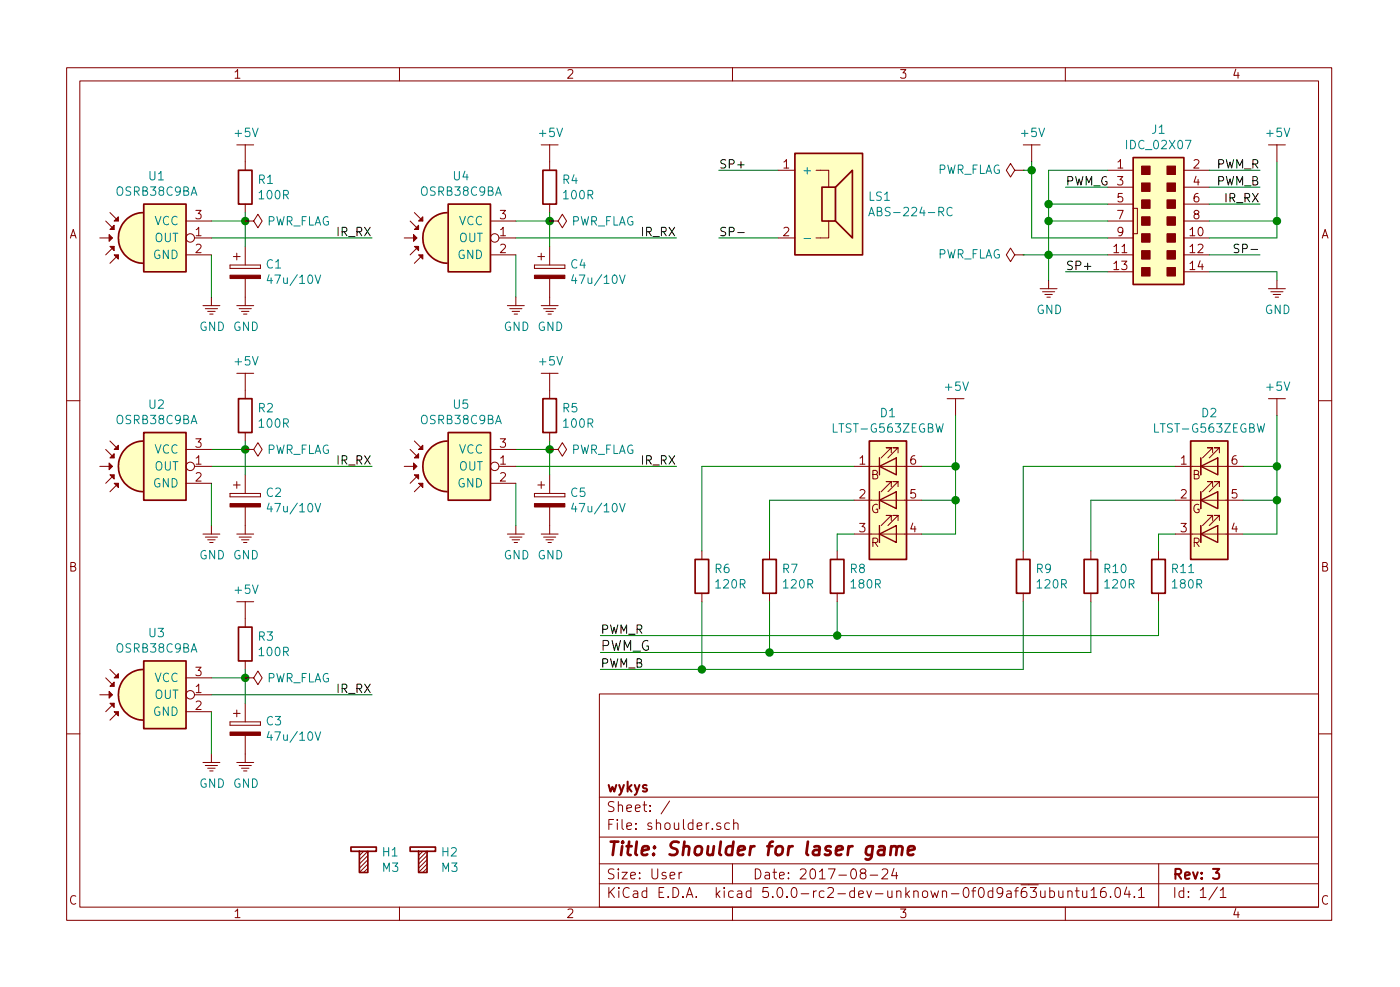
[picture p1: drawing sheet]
<svg xmlns="http://www.w3.org/2000/svg" width="210mm" height="148mm" viewBox="0 0 210 148" stroke-linecap="round" stroke-linejoin="round" font-family="sans-serif">
<g fill="none" stroke="#840000" stroke-width=".15">
<path d="M10 10.2h190v128h-190zM12 12.1h186v124.1h-186zM60 10.2v1.9M110 10.2v1.9M160 10.2v1.9M15 35.7h1.9M15.9 33.2l1.2 1.3M16.5 31.9l1.3 1.3M17.1 37l-1.2 1.3M17.8 38.3l-1.3 1.2M27.9 38.3h3.8M27.9 33.2h3.8"/>
<path d="M29.2 35.7h2.5M34.5 39.8v.5zM34.5 39.8h4.6zM35.1 38.5h1M35.6 38v1M35.6 21.8h2.5M36.8 33.2h1.3l.6-1 .7 1-.7 1-.6-1M36.8 33.2h.1M36.8 21.8v3.8M36.8 30.6v1.3M36.8 37v2.8M39.1 39.8v.5z"/>
<path d="M60.7 35.7h1.9M61.6 33.2l1.3 1.3M62.2 31.9l1.3 1.3M62.9 37l-1.3 1.3M63.5 38.3l-1.3 1.2M73.7 38.3h3.8M73.7 33.2h3.8M74.9 35.7h2.6M80.3 39.8v.5zM80.3 39.8h4.5zM80.8 38.5h1M81.3 21.8h2.5"/>
<path d="M81.3 38v1M82.5 33.2h1.3l.7-1 .6 1-.6 1-.7-1M82.5 33.2h.1M82.5 21.8v3.8M82.5 30.6v1.3M82.5 37v2.8M84.8 39.8v.5zM116.8 25.6h2.6M116.8 35.7h2.6M122.6 25.6h1.9v2.5M124.5 33.2v2.5h-1.9M152.4 38.3l-.6-1.1-.7 1.1 .7 1 .6-1h1.3"/>
<path d="M152.4 25.6l-.6-1.1-.7 1.1 .7 1 .6-1h1.3M153.7 38.3h.1M153.7 25.6h.1M153.7 21.8h2.5M154.9 21.8v2.5M166.4 25.6h3.8M166.4 35.7h3.8M166.4 38.3h3.8M166.4 28.1h3.8M166.4 30.6h3.8M166.4 33.2h3.8M170.2 31.3h.6v3.8h-.6"/>
<path d="M177.8 25.6h3.8M177.8 35.7h3.8M177.8 38.3h3.8M177.8 28.1h3.8M177.8 30.6h3.8M177.8 33.2h3.8M190.5 21.8h2.5M191.8 21.8v2.5M30.5 45.9h2.5M30.8 46.3h1.9M31.2 46.7h1.1M31.5 47.2h.5"/>
<path d="M31.7 44.6v1.3M34.5 40.3h4.6zM35.6 45.9h2.5M35.6 56h2.5M35.9 46.3h1.8M36.3 46.7h1.1M36.6 47.2h.5M36.8 41.8v4.1M36.8 56v3.9M76.2 45.9h2.5M76.6 46.3h1.8M76.9 46.7h1.1"/>
<path d="M77.2 47.2h.5M77.5 44.6v1.3M80.3 40.3h4.5zM81.3 45.9h2.5M81.3 56h2.5M81.6 46.3h1.9M82 46.7h1.1M82.3 47.2h.5M82.5 41.8v4.1M82.5 56v3.9M142.2 59.9h2.6M143.5 59.9v2.5"/>
<path d="M156.2 43.3h2.5M156.6 43.8h1.8M156.9 44.2h1.1M157.2 44.6h.5M157.5 42.1v1.2M166.4 40.8h3.8M177.8 40.8h3.8M190.5 59.9h2.5M190.5 43.3h2.5M190.9 43.8h1.8M191.2 44.2h1.1M191.5 44.6h.5"/>
<path d="M191.8 42.1v1.2M191.8 59.9v2.5M10 60.2h2M15 70h1.9M15.9 67.5l1.2 1.2M16.5 66.2l1.3 1.3M17.1 71.3l-1.2 1.3M17.8 72.6l-1.3 1.2M27.9 72.6h3.8M27.9 67.5h3.8M29.2 70h2.5M31.7 78.9v1.3"/>
<path d="M34.5 74.1v.5zM34.5 74.6h4.6zM34.5 74.1h4.6zM35.1 72.8h1M35.6 72.3v1M36.8 67.5h1.3l.6-1 .7 1-.7 1-.6-1M36.8 67.5h.1M36.8 64.9v1.3M36.8 71.3v2.8M36.8 76.1v4.1M39.1 74.1v.5zM60.7 70h1.9"/>
<path d="M61.6 67.5l1.3 1.2M62.2 66.2l1.3 1.3M62.9 71.3l-1.3 1.3M63.5 72.6l-1.3 1.2M73.7 72.6h3.8M73.7 67.5h3.8M74.9 70h2.6M77.5 78.9v1.3M80.3 74.1v.5zM80.3 74.6h4.5zM80.3 74.1h4.5zM80.8 72.8h1"/>
<path d="M81.3 72.3v1M82.5 67.5h1.3l.7-1 .6 1-.6 1-.7-1M82.5 67.5h.1M82.5 64.9v1.3M82.5 71.3v2.8M82.5 76.1v4.1M84.8 74.1v.5zM128.3 75.1h10.1M128.3 70h10.1M132.1 73.8v2.6M132.1 68.7v2.6M132.1 78.9v2.5"/>
<path d="M133.9 78.1v-.7h-.8h.8l-1.6 1.5M133.9 73.1v-.8h-.8h.8l-1.6 1.5M133.9 68v-.8h-.8h.8l-1.6 1.5M134.6 73.8v2.6zM134.6 73.8h.1M134.6 68.7v2.6zM134.6 68.7h.1M134.9 78.1v-.7h-.8h.8l-1.6 1.5M134.9 73.1v-.8h-.8h.8l-1.6 1.5M134.9 68v-.8h-.8h.8l-1.6 1.5M176.5 75.1h10.2M176.5 70h10.2"/>
<path d="M180.3 73.8v2.6M180.3 68.7v2.6M180.3 78.9v2.5M182.1 78.1v-.7h-.7h.7l-1.5 1.5M182.1 73.1v-.8h-.7h.7l-1.5 1.5M182.1 68v-.8h-.7h.7l-1.5 1.5M182.9 73.8v2.6zM182.9 73.8h.1M182.9 68.7v2.6zM182.9 68.7h.1M183.1 78.1v-.7h-.7h.7l-1.5 1.5M183.1 73.1v-.8h-.7h.7l-1.5 1.5"/>
<path d="M183.1 68v-.8h-.7h.7l-1.5 1.5M198 60.2h2M30.5 80.2h2.5M30.8 80.6h1.9M31.2 81h1.1M31.5 81.4h.5M35.6 80.2h2.5M35.6 90.3h2.5M35.9 80.6h1.8M36.3 81h1.1M36.6 81.4h.5M36.8 90.3v3.8"/>
<path d="M36.8 99.2v1.3M76.2 80.2h2.5M76.6 80.6h1.8M76.9 81h1.1M77.2 81.4h.5M81.3 80.2h2.5M81.6 80.6h1.9M82 81h1.1M82.3 81.4h.5M105.4 82.7v1.3M105.4 89.1v1.2M115.6 82.7v1.3"/>
<path d="M115.6 89.1v1.2M125.7 82.7v1.3M125.7 89.1v1.2M128.3 80.2h10.1M153.7 82.7v1.3M153.7 89.1v1.2M163.8 82.7v1.3M163.8 89.1v1.2M174 82.7v1.3M174 89.1v1.2M176.5 80.2h10.2M10 110.2h2"/>
<path d="M15 104.3h1.9M15.9 101.8l1.2 1.2M16.5 100.5l1.3 1.3M17.1 105.6l-1.2 1.2M17.8 106.8l-1.3 1.3M27.9 106.8h3.8M27.9 101.8h3.8M29.2 104.3h2.5M30.5 114.5h2.5M30.8 114.9h1.9M31.2 115.3h1.1M31.5 115.7h.5"/>
<path d="M31.7 113.2v1.3M34.5 108.4v.5zM34.5 108.9h4.6zM34.5 108.4h4.6zM35.1 107.1h1M35.6 106.6v1M35.6 114.5h2.5M35.9 114.9h1.8M36.3 115.3h1.1M36.6 115.7h.5M36.8 101.8h1.3l.6-1.1 .7 1.1-.7 1-.6-1M36.8 101.8h.1"/>
<path d="M36.8 105.6v2.8M36.8 110.4v4.1M39.1 108.4v.5zM90 104.2h108v32h-108zM90 119.7h108M198 110.2h2M54.6 127.8l-.6 .6M55.2 129.7l-1.2 1.3M55.2 129.1l-1.2 1.2M55.2 128.4l-1.2 1.3M55.2 127.8l-1.2 1.3M55.2 130.3l-.6 .7"/>
<path d="M60 136.2v2M63.5 127.8l-.6 .6M64.1 129.7l-1.2 1.3M64.1 129.1l-1.2 1.2M64.1 128.4l-1.2 1.3M64.1 127.8l-1.2 1.3M64.1 130.3l-.6 .7M90 132.7h108M90 129.7h108M90 125.7h108M100.6 120.3l-1.3 1.9M102 130.9v1"/>
<path d="M102.4 130.9l-.3 .1-.1 .2M108.2 123.6a.37 .37 0 0 0-.6 .1l.1 .3 .5 .1 .1 .1-.2 .3-.5-.1M109.6 123.6l-.5-.1-.3 .3 .1 .6 .2 .1 .5-.1M110 129.7v3M110 136.2v2M110.2 123.7l.1-.1a.37 .37 0 0 1 .5 .1v.8M110.2 123v1.5M129.5 131.1l-.2-.2-.1-.2a.48 .48 0 0 1 .7-.2l.1 .2-.1 .3-.6 .1a.48 .48 0 0 0 0 .7 .51 .51 0 0 0 .7 0 .48 .48 0 0 0-.2-.7M130.7 131.4h1.1M132.5 130.6l.2-.2h.3l.3 .2v.3v.2l-.9 .8h.9M134.3 130.4l-.4 1.1h.9M134.6 130.9v1"/>
<path d="M154.5 132.8h1.4M154.7 133.2h1l-.6 .6 .4 .1a.61 .61 0 0 1 .1 .7l-.2 .1h-.5l-.2-.1M156.3 133.7v.8a.39 .39 0 0 0 .6 .1M156.9 133.7v1M157.7 133.8l.4-.1 .3 .3-.1 .6-.2 .1h-.4M157.7 133.2v1.5M159 133.7v.8a.37 .37 0 0 0 .6 .1M159.6 133.7v1M160 136.2v2M160.4 133.9a.38 .38 0 0 1 .6 0v.8M160.4 133.7v1M161.5 133.7h.6"/>
<path d="M161.7 133.2v1.3l.2 .2h.2M162.6 133.7v1h.4l.2-.1M163.2 133.7v1M163.9 133.7l.4-.5v1.5M163.9 134.7h.8M166 133.2a.62 .62 0 0 0-.7 .7v.6a.48 .48 0 0 0 .8 .1v-.5l-.1-.2-.4-.1-.3 .3M166.8 134.6l.1 .1h-.1h-.1h.1M167.6 133.4a.37 .37 0 0 1 .3-.2 .37 .37 0 0 1 .3 .3l.1 .3a.72 .72 0 0 1-.4 .9h-.3a1.2 1.2 0 0 1 0-1.3zM169.2 133.2l-.3 1h.9M169.6 133.7v1M170.4 134.6v.1h-.1l.1-.1v.1M171 133.7l.4-.5v1.5"/>
<path d="M171 134.7h.9M174 129.7v6.5M182.8 133.2l-1.2 1.9M183.3 133.7l.4-.5v1.5M183.3 134.7h.8"/>
<circle cx="28.6" cy="35.7" r=".63"/>
<circle cx="74.3" cy="35.7" r=".63"/>
<circle cx="28.6" cy="70" r=".63"/>
<circle cx="74.3" cy="70" r=".63"/>
<circle cx="28.6" cy="104.3" r=".63"/>
</g>
<path d="M182.2 130.4h.9l-.5 .6 .4 .1 .1 .2-.1 .5-.2 .1h-.4l-.2-.1" fill="none" stroke="#840000" stroke-width=".3"/>
<path d="M132 127.1l.2-.1 .6 .1 .1 .2-.2 1.1M132.8 127.5l-.6 .1a.4 .4 0 0 0-.4 .3 .4 .4 0 0 0 .3 .5l.7-.1M133.8 127.2a.52 .52 0 0 1 .9 .1l-.1 1.1M133.9 127l-.2 1.4M134.7 127.3l.1-.2 .2-.1 .5 .1 .1 .2-.2 1.1M136.4 127.7l.9-.2v-.4l-.6-.1-.3 .3v1l.2 .1 .6-.1" fill="none" stroke="#840000" stroke-width=".41"/>
<path d="M110.8 34.9h1M186.1 36.7h-.5l-.2 .1-.1 .2 .1 .2 .6 .2 .1 .3-.3 .2h-.5" fill="none" stroke="#000" stroke-width=".15"/>
<g fill="none" stroke="#840000" stroke-width=".25">
<path d="M21.6 30.6h6.3v10.2h-6.3zM21.6 31.9a3.8 3.8 0 0 0-3.8 3.8 3.8 3.8 0 0 0 3.8 3.8M35.8 25.6h2v5h-2zM67.3 30.6h6.4v10.2h-6.4zM67.3 31.9a3.8 3.8 0 0 0-3.8 3.8 3.8 3.8 0 0 0 3.8 3.8M81.5 25.6h2.1v5h-2.1zM119.4 23h10.1v15.3h-10.1zM123.4 28.1h2.1v5.1h-2.1zM125.5 28.1l2.5-2.5v10.1l-2.5-2.5M170.2 23.7h7.6v19h-7.6zM35.8 59.9h2v5h-2zM81.5 59.9h2.1v5h-2.1z"/>
<path d="M21.6 64.9h6.3v10.2h-6.3zM21.6 66.2a3.8 3.8 0 0 0-3.8 3.8 3.8 3.8 0 0 0 3.8 3.8M67.3 64.9h6.4v10.2h-6.4zM67.3 66.2a3.8 3.8 0 0 0-3.8 3.8 3.8 3.8 0 0 0 3.8 3.8M130.6 66.2h5.5v17.8h-5.5zM178.8 66.2h5.6v17.8h-5.6zM21.6 99.2h6.3v10.2h-6.3zM35.8 94.1h2v5.1h-2zM104.4 84h2v5.1h-2zM114.6 84h2v5.1h-2zM124.7 84h2v5.1h-2zM152.7 84h2v5.1h-2z"/>
<path d="M162.8 84h2v5.1h-2zM173 84h2v5.1h-2zM21.6 100.5a3.8 3.8 0 0 0-3.8 3.8 3.8 3.8 0 0 0 3.8 3.8M52.7 127.2h3.8v.6h-1.3v3.2h-1.2v-3.2h-1.3zM54 127.8h1.2M61.6 127.2h3.8v.6h-1.3v3.2h-1.2v-3.2h-1.3zM62.9 127.8h1.2"/>
</g>
<g fill="#ffffc2" stroke="#ffffc2" stroke-width=".15">
<path d="M170.2 23.7h7.6v19h-7.6z"/>
<path d="M119.4 23h10.1v15.3h-10.1z"/>
<path d="M130.6 66.2h5.5v17.8h-5.5z"/>
<path d="M178.8 66.2h5.6v17.8h-5.6z"/>
<path d="M18.9 33a3.7 3.7 0 0 1 2.7-1.1v7.6a3.8 3.8 0 0 1-3.5-2.3 3.8 3.8 0 0 1 .8-4.2z"/>
<path d="M21.6 30.6h6.3v10.2h-6.3z"/>
<path d="M64.6 33a3.7 3.7 0 0 1 2.7-1.1v7.6a3.8 3.8 0 0 1-3.5-2.3 3.8 3.8 0 0 1 .8-4.2z"/>
<path d="M67.3 30.6h6.4v10.2h-6.4z"/>
<path d="M64.6 67.3a3.7 3.7 0 0 1 2.7-1.1v7.6a3.8 3.8 0 0 1-3.5-2.3 3.8 3.8 0 0 1 .8-4.2z"/>
<path d="M67.3 64.9h6.4v10.2h-6.4z"/>
<path d="M18.9 67.3a3.7 3.7 0 0 1 2.7-1.1v7.6a3.8 3.8 0 0 1-3.5-2.3 3.8 3.8 0 0 1 .8-4.2z"/>
<path d="M21.6 64.9h6.3v10.2h-6.3z"/>
<path d="M18.9 101.6a3.7 3.7 0 0 1 2.7-1.1v7.6a3.8 3.8 0 0 1-3.5-2.3 3.8 3.8 0 0 1 .8-4.2z"/>
<path d="M21.6 99.2h6.3v10.2h-6.3z"/>
</g>
<g fill="#840000" stroke="#840000" stroke-width=".15">
<path d="M171.4 40.2h1.3v1.2h-1.3z"/>
<path d="M171.4 37.6h1.3v1.3h-1.3z"/>
<path d="M171.4 35.1h1.3v1.3h-1.3z"/>
<path d="M171.4 32.5h1.3v1.3h-1.3z"/>
<path d="M171.4 30h1.3v1.3h-1.3z"/>
<path d="M171.4 27.5h1.3v1.2h-1.3z"/>
<path d="M171.4 24.9h1.3v1.3h-1.3z"/>
<path d="M175.3 40.2h1.2v1.2h-1.2z"/>
<path d="M175.3 37.6h1.2v1.3h-1.2z"/>
<path d="M175.3 35.1h1.2v1.3h-1.2z"/>
<path d="M175.3 32.5h1.2v1.3h-1.2z"/>
<path d="M175.3 30h1.2v1.3h-1.2z"/>
<path d="M175.3 27.5h1.2v1.2h-1.2z"/>
<path d="M175.3 24.9h1.2v1.3h-1.2z"/>
<path d="M34.5 41.3h4.6v.5h-4.6z"/>
<path d="M34.5 75.6h4.6v.5h-4.6z"/>
<path d="M34.5 109.9h4.6v.5h-4.6z"/>
<path d="M80.3 41.3h4.5v.5h-4.5z"/>
<path d="M80.3 75.6h4.5v.5h-4.5z"/>
<path d="M16.4 35.2l.5 .5-.5 .5z"/>
<path d="M16.5 37h.6v.6z"/>
<path d="M16.5 34.5l.6-.7v.7z"/>
<path d="M17.1 38.3h.7v.6z"/>
<path d="M17.1 33.2l.7-.7v.7z"/>
<path d="M62.1 35.2l.5 .5-.5 .5z"/>
<path d="M62.2 37h.7v.6z"/>
<path d="M62.2 34.5l.7-.7v.7z"/>
<path d="M62.9 38.3h.6v.6z"/>
<path d="M62.9 33.2l.6-.7v.7z"/>
<path d="M62.1 69.5l.5 .5-.5 .5z"/>
<path d="M62.2 71.3h.7v.6z"/>
<path d="M62.9 68.1v.6h-.7z"/>
<path d="M62.9 72.6h.6v.6z"/>
<path d="M62.9 67.5l.6-.7v.7z"/>
<path d="M16.4 69.5l.5 .5-.5 .5z"/>
<path d="M16.5 71.3h.6v.6z"/>
<path d="M17.1 68.1v.6h-.6z"/>
<path d="M17.1 72.6h.7v.6z"/>
<path d="M17.8 66.8v.7h-.7z"/>
<path d="M16.4 103.8l.5 .5-.5 .5z"/>
<path d="M16.5 105.6h.6v.6z"/>
<path d="M17.1 102.4v.6h-.6z"/>
<path d="M17.1 106.8h.7v.7z"/>
<path d="M17.1 101.8l.7-.7v.7z"/>
</g>
<g fill="none" stroke="#008484" stroke-width=".15">
<path d="M120.8 35.8h.9M130.5 32.4l.4-1.3 .4 1.3M130.6 32h.6M143 31.3a.51 .51 0 0 0-.6-.1 .51 .51 0 0 0-.2 .7 .46 .46 0 0 0 .3 .5 .46 .46 0 0 0 .5-.1M40.4 41.2l-.3 .9h.8M47.3 41.3l.5 1.3 .4-1.3M86.1 41.2l-.2 .9h.7M93 41.3l.5 1.3 .4-1.3M40.4 75.5l-.3 .9h.8M47.3 75.6l.5 1.2 .4-1.2M86.1 75.5l-.2 .9h.7M93 75.6l.5 1.2 .4-1.2"/>
<path d="M40.4 109.8l-.3 .9h.8M47.3 109.9l.5 1.2 .4-1.2"/>
</g>
<g fill="none" stroke="#008400" stroke-width=".15">
<path d="M31.7 33.2h5.1M31.7 35.7h24.2M31.7 38.3v6.3M36.8 31.9v5.1M77.5 33.2h5M77.5 35.7h24.1M77.5 38.3v6.3M82.5 31.9v5.1M107.9 25.6h8.9M107.9 35.7h8.9M153.7 25.6h1.2M153.7 38.3h12.7"/>
<path d="M154.9 24.3v11.4h11.5M157.5 30.6h8.9M157.5 33.2h8.9M160 28.1h6.4M166.4 25.6h-8.9v16.5M181.6 25.6h7.6M181.6 28.1h7.6M181.6 30.6h7.6M181.6 33.2h10.2M181.6 38.3h7.6M191.8 24.3v11.4h-10.2M160 40.8h6.4"/>
<path d="M181.6 40.8h10.2v1.3M31.7 72.6v6.3M31.7 67.5h5.1M31.7 70h24.2M36.8 66.2v5.1M77.5 67.5h5M77.5 70h24.1M77.5 72.6v6.3M82.5 66.2v5.1M128.3 70h-22.9v12.7M128.3 75.1h-12.7v7.6M138.4 70h5.1"/>
<path d="M138.4 75.1h5.1M143.5 62.4v17.8h-5.1M176.5 70h-22.8v12.7M176.5 75.1h-12.7v7.6M186.7 70h5.1M186.7 75.1h5.1M191.8 62.4v17.8h-5.1M105.4 90.3v10.2M115.6 90.3v7.7M125.7 90.3v5.1M128.3 80.2h-2.6v2.5M153.7 90.3v10.2h-63.5"/>
<path d="M163.8 90.3v7.7h-73.6M174 90.3v5.1h-83.8M176.5 80.2h-2.5v2.5M31.7 106.8v6.4M31.7 101.8h5.1M31.7 104.3h24.2M36.8 100.5v5.1"/>
</g>
<g fill="#008400" stroke="#008400" stroke-width=".25">
<circle cx="157.5" cy="30.6" r=".51"/>
<circle cx="157.5" cy="33.2" r=".51"/>
<circle cx="191.8" cy="33.2" r=".51"/>
<circle cx="157.5" cy="38.3" r=".51"/>
<circle cx="36.8" cy="33.2" r=".51"/>
<circle cx="36.8" cy="67.5" r=".51"/>
<circle cx="36.8" cy="101.8" r=".51"/>
<circle cx="82.6" cy="33.2" r=".51"/>
<circle cx="82.6" cy="67.5" r=".51"/>
<circle cx="143.5" cy="75.1" r=".51"/>
<circle cx="143.5" cy="70" r=".51"/>
<circle cx="191.8" cy="75.1" r=".51"/>
<circle cx="191.8" cy="70" r=".51"/>
<circle cx="125.7" cy="95.4" r=".51"/>
<circle cx="115.6" cy="98" r=".51"/>
<circle cx="105.4" cy="100.5" r=".51"/>
<circle cx="154.9" cy="25.6" r=".51"/>
</g>
<path d="M132.1 75.1l2.5-1.3v2.6zM132.1 70l2.5-1.3v2.6zM132.1 68.7v2.6M132.1 73.8v2.6M132.1 78.9v2.5M180.3 75.1l2.6-1.3v2.6zM180.3 70l2.6-1.3v2.6zM180.3 68.7v2.6M180.3 73.8v2.6M180.3 78.9v2.5M132.1 80.2l2.5-1.3v2.5zM180.3 80.2l2.6-1.3v2.5z" fill="none" stroke="#840000" stroke-width=".2"/>
<text font-size="2.8" fill="#840000" x="91" y="128.5">Title: Shoulder for laser game</text>
<text font-size="2.1" x="90.2" y="97.7">PWM_G</text>
<g font-size="2.1" fill="#840000">
<text x="91" y="118.9">wykys</text>
<text x="91" y="124.6">File: shoulder.sch</text>
<text x="91" y="121.9">Sheet: /</text>
<text x="91" y="134.8">KiCad E.D.A. kicad 5.0.0-rc2-dev-unknown-0f0d9af63ubuntu16.04.1</text>
<text x="91" y="132">Size: User</text>
<text x="113" y="132">Date: 2017-08-24</text>
<text x="176" y="132">Rev: 3</text>
<text x="176" y="134.8">Id: 1/1</text>
</g>
<g font-size="1.8" fill="#840000">
<text x="35" y="11.8">1</text>
<text x="85" y="11.8">2</text>
<text x="135" y="11.8">3</text>
<text x="185" y="11.8">4</text>
<text x="117.6" y="25.3">1</text>
<text x="160" y="27.8">PWM_G 3</text>
<text x="167.8" y="25.3">1</text>
<text x="179.2" y="25.3">2</text>
<text x="179.2" y="27.8">4</text>
<text x="10.4" y="35.8">A</text>
<text x="29.4" y="35.5">1</text>
<text x="29.4" y="32.9">3</text>
<text x="75.1" y="35.5">1</text>
<text x="75.1" y="32.9">3</text>
<text x="117.6" y="35.5">2</text>
<text x="167.8" y="30.4">5</text>
<text x="167.8" y="32.9">7</text>
<text x="167.8" y="35.5">9</text>
<text x="178.7" y="35.5">10</text>
<text x="179.2" y="30.4">6</text>
<text x="179.2" y="32.9">8</text>
<text x="198.4" y="35.8">A</text>
<text x="29.4" y="38">2</text>
<text x="75.1" y="38">2</text>
<text x="167.3" y="38">11</text>
<text x="167.3" y="40.5">13</text>
<text x="178.7" y="38">12</text>
<text x="178.7" y="40.5">14</text>
<text x="29.4" y="69.8">1</text>
<text x="29.4" y="67.2">3</text>
<text x="75.1" y="69.8">1</text>
<text x="75.1" y="67.2">3</text>
<text x="129.1" y="69.8">1</text>
<text x="130.8" y="72">B</text>
<text x="136.7" y="69.8">6</text>
<text x="177.3" y="69.8">1</text>
<text x="179.1" y="72">B</text>
<text x="184.9" y="69.8">6</text>
<text x="29.4" y="72.3">2</text>
<text x="75.1" y="72.3">2</text>
<text x="129.1" y="74.8">2</text>
<text x="130.8" y="77">G</text>
<text x="136.7" y="74.8">5</text>
<text x="177.3" y="74.8">2</text>
<text x="179" y="77">G</text>
<text x="184.9" y="74.8">5</text>
<text x="129.1" y="79.9">3</text>
<text x="130.8" y="82.1">R</text>
<text x="136.7" y="79.9">4</text>
<text x="177.3" y="79.9">3</text>
<text x="179.1" y="82.1">R</text>
<text x="184.9" y="79.9">4</text>
<text x="10.4" y="85.8">B</text>
<text x="198.4" y="85.8">B</text>
<text x="29.4" y="101.5">3</text>
<text x="29.4" y="104">1</text>
<text x="29.4" y="106.6">2</text>
<text x="10.4" y="135.8">C</text>
<text x="35" y="137.8">1</text>
<text x="85" y="137.8">2</text>
<text x="135" y="137.8">3</text>
<text x="185" y="137.8">4</text>
<text x="198.4" y="135.8">C</text>
</g>
<g font-size="1.8" fill="#008484">
<text x="35.4" y="20.6">+5V</text>
<text x="81.1" y="20.6">+5V</text>
<text x="153.5" y="20.6">+5V</text>
<text x="169.4" y="22.4">IDC_02X07</text>
<text x="173" y="20.1">J1</text>
<text x="190.3" y="20.6">+5V</text>
<text x="17.6" y="29.4">OSRB38C9BA</text>
<text x="22.4" y="27.1">U1</text>
<text x="38.8" y="27.6">R1</text>
<text x="39" y="29.9">100R</text>
<text x="63.3" y="29.4">OSRB38C9BA</text>
<text x="68.1" y="27.1">U4</text>
<text x="84.5" y="27.6">R4</text>
<text x="84.7" y="29.9">100R</text>
<text x="120.4" y="26.2">+</text>
<text x="140.7" y="26.1">PWR_FLAG</text>
<text x="23.2" y="33.8">VCC</text>
<text x="39.9" y="33.9">PWR_FLAG</text>
<text x="68.9" y="33.8">VCC</text>
<text x="85.6" y="33.9">PWR_FLAG</text>
<text x="130.5" y="30.2">LS1</text>
<text x="131.6" y="32.5">ABS-224-RC</text>
<text x="23" y="38.9">GND</text>
<text x="23.2" y="36.4">OUT</text>
<text x="40" y="40.3">C1</text>
<text x="68.7" y="38.9">GND</text>
<text x="68.9" y="36.4">OUT</text>
<text x="85.8" y="40.3">C4</text>
<text x="140.7" y="38.8">PWR_FLAG</text>
<text x="40.8" y="42.6">47u/10V</text>
<text x="86.5" y="42.6">47u/10V</text>
<text x="155.7" y="47.2">GND</text>
<text x="189.9" y="47.2">GND</text>
<text x="29.9" y="49.7">GND GND</text>
<text x="75.6" y="49.7">GND GND</text>
<text x="35.4" y="54.9">+5V</text>
<text x="81.1" y="54.9">+5V</text>
<text x="142" y="58.7">+5V</text>
<text x="190.3" y="58.7">+5V</text>
<text x="17.6" y="63.7">OSRB38C9BA</text>
<text x="22.4" y="61.4">U2</text>
<text x="38.8" y="61.9">R2</text>
<text x="39" y="64.2">100R</text>
<text x="63.3" y="63.7">OSRB38C9BA</text>
<text x="68.1" y="61.4">U5</text>
<text x="84.5" y="61.9">R5</text>
<text x="84.7" y="64.2">100R</text>
<text x="125.4" y="65">LTST-G563ZEGBW</text>
<text x="132.2" y="62.6">D1</text>
<text x="173.7" y="65">LTST-G563ZEGBW</text>
<text x="180.5" y="62.6">D2</text>
<text x="23.2" y="70.6">OUT</text>
<text x="23.2" y="68.1">VCC</text>
<text x="39.9" y="68.2">PWR_FLAG</text>
<text x="68.9" y="70.6">OUT</text>
<text x="68.9" y="68.1">VCC</text>
<text x="85.6" y="68.2">PWR_FLAG</text>
<text x="23" y="73.2">GND</text>
<text x="40" y="74.6">C2</text>
<text x="40.8" y="76.9">47u/10V</text>
<text x="68.7" y="73.2">GND</text>
<text x="85.8" y="74.6">C5</text>
<text x="86.5" y="76.9">47u/10V</text>
<text x="29.9" y="84">GND GND</text>
<text x="75.6" y="84">GND GND</text>
<text x="35.4" y="89.2">+5V</text>
<text x="107.4" y="86">R6</text>
<text x="107.6" y="88.3">120R</text>
<text x="117.6" y="86">R7</text>
<text x="117.8" y="88.3">120R</text>
<text x="127.7" y="86">R8</text>
<text x="127.9" y="88.3">180R</text>
<text x="155.7" y="86">R9</text>
<text x="155.9" y="88.3">120R</text>
<text x="165.9" y="86">R10</text>
<text x="166" y="88.3">120R</text>
<text x="176" y="86">R11</text>
<text x="176.2" y="88.3">180R</text>
<text x="22.4" y="95.7">U3</text>
<text x="17.6" y="98">OSRB38C9BA</text>
<text x="38.8" y="96.2">R3</text>
<text x="39" y="98.5">100R</text>
<text x="23" y="107.5">GND</text>
<text x="23.2" y="104.9">OUT</text>
<text x="23.2" y="102.4">VCC</text>
<text x="39.9" y="102.4">PWR_FLAG</text>
<text x="40" y="108.9">C3</text>
<text x="40.8" y="111.2">47u/10V</text>
<text x="29.9" y="118.3">GND GND</text>
<text x="57.5" y="130.9">M3</text>
<text x="57.5" y="128.6">H1</text>
<text x="66.3" y="130.9">M3</text>
<text x="66.4" y="128.6">H2</text>
</g>
<g font-size="1.8">
<text x="107.9" y="25.3">SP+</text>
<text x="182.7" y="25.3">PWM_R</text>
<text x="182.7" y="27.8">PWM_B</text>
<text x="50.7" y="35.5">IR_RX</text>
<text x="96.4" y="35.5">IR_RX</text>
<text x="107.9" y="35.5">SP-</text>
<text x="184" y="30.4">IR_RX</text>
<text x="160" y="40.5">SP+</text>
<text x="186.3" y="38">SP-</text>
<text x="50.7" y="69.8">IR_RX</text>
<text x="96.4" y="69.8">IR_RX</text>
<text x="90.2" y="95.2">PWM_R</text>
<text x="90.2" y="100.2">PWM_B</text>
<text x="50.7" y="104">IR_RX</text>
</g>
</svg>
